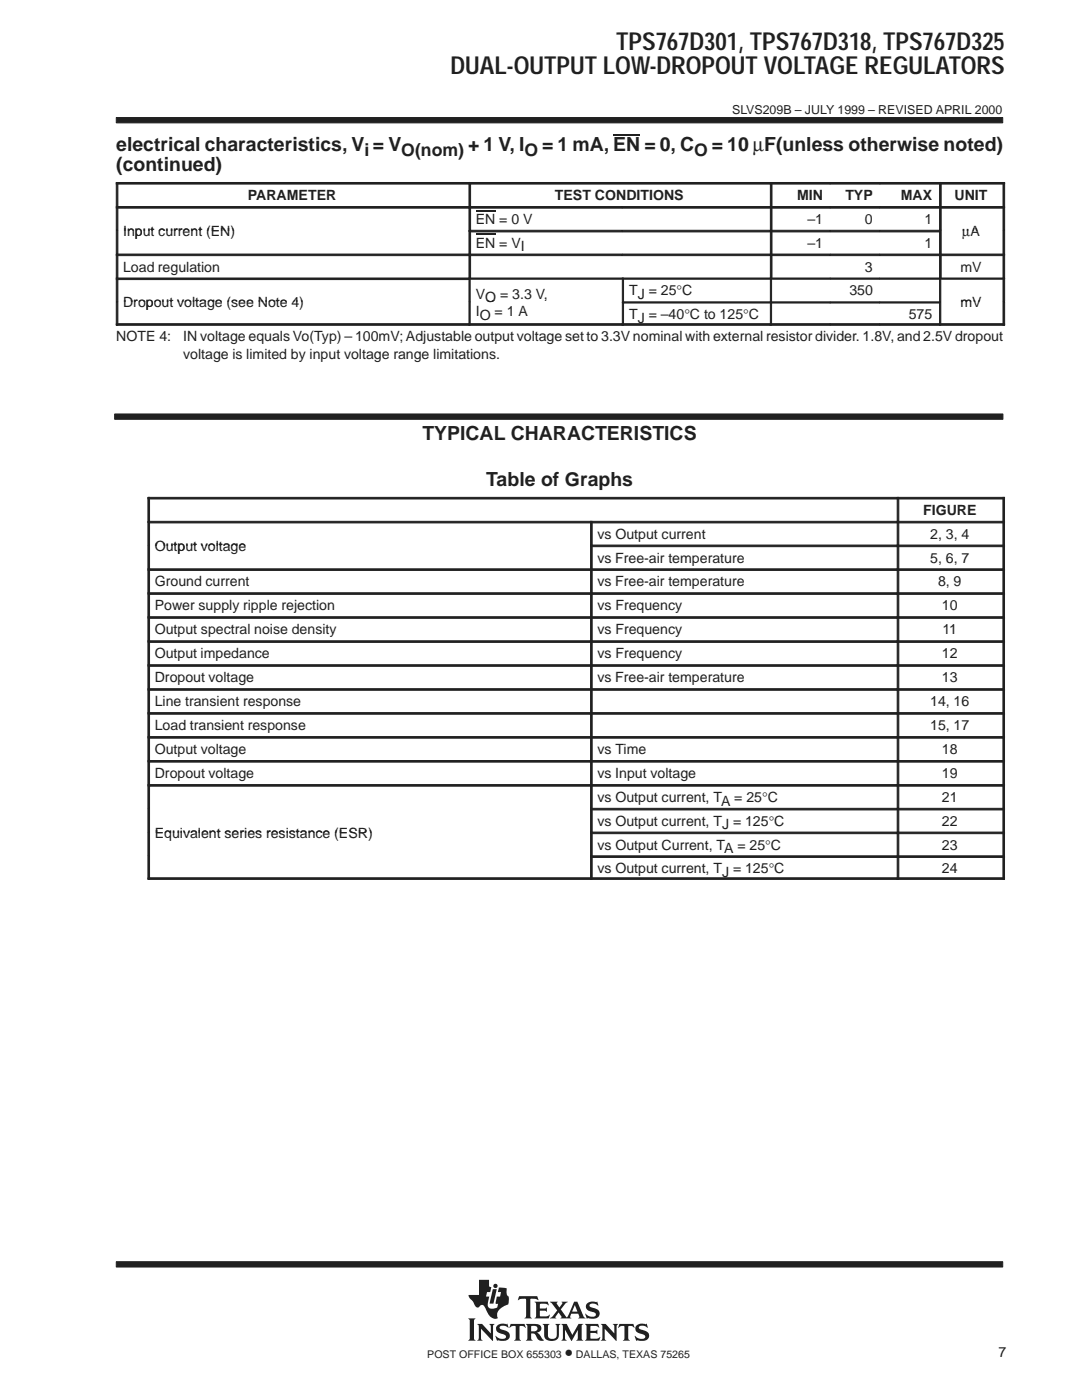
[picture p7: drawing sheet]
<svg xmlns="http://www.w3.org/2000/svg" width="216mm" height="279mm" viewBox="0 0 216 279" stroke-linecap="round" stroke-linejoin="round" font-family="sans-serif">
<g fill="#231f20" stroke="#231f20" stroke-width=".2">
<path d="M23.2 23.5h176.9v1h-176.9z" fill-rule="evenodd"/>
<path d="M23.2 251.8h176.9v1.1h-176.9z" fill-rule="evenodd"/>
</g>
<g fill="#231f20">
<path d="M98.3 257.3h.8l-.6 2.9h-.8z"/>
<path d="M104.9 264.2h1.9a.9 .9 0 0 1 1 .4 .9 .9 0 0 1 0 1.1l-.7 .2 .5 .4 .9 1.2a1.2 1.2 0 0 1-1.6-1l-.3-.3-.6-.1v1l.3 .5h-1.4l.3-.6v-2.3z" fill-rule="evenodd"/>
<path d="M109.7 259.8h1.6l-.2 .3 .5 .8 .6-.8-.1-.3h1.2l-.4 .3-1 1.2 1.2 1.6 1.5-3.1h.6l1.2 2.9 .4 .4-1.4-.1a.22 .22 0 0 0 .2-.1 .22 .22 0 0 0 0-.3l-.2-.4h-1.4l-.2 .7 .2 .2h-2.2l.2-.3-.5-.9-.7 .9 .2 .3h-1.3l.6-.4 .9-1.2z" fill-rule="evenodd"/>
<path d="M127 264.6a1.74 1.74 0 0 1 1.6-.4l.3 .1 .1-.1 .3 .8h-.1a1.2 1.2 0 0 0-1.7-.1 1.47 1.47 0 0 0 1.3 .7 1.03 1.03 0 0 1 .7 1.2 1.03 1.03 0 0 1-1.2 .8l-1.1-.1-.2 .1-.4-1 .9 .5 .9 .1a.45 .45 0 0 0 .4-.6 .45 .45 0 0 0-.6-.3l-.2-.1a1.11 1.11 0 0 1-1.2-1.4z" fill-rule="evenodd"/>
<path d="M123.6 264.2h2.8l.2 .8-.6-.4h-.5l-.1 .2v2.4l.3 .4h-1.4l.3-.4v-2.4l-.1-.2h-.5l-.7 .4z" fill-rule="evenodd"/>
<path d="M116.7 264.2h2.6l.2 .8-.6-.4-1.1 .1v.9h1.1l.3-.2v.9l-.4-.3h-1v1.1l1.3 .1 .7-.4-.3 .8h-2.8l.3-.4v-2.6z" fill-rule="evenodd"/>
<path d="M119.9 264.2h1l1.7 1.9v-1.5l-.3-.4h1l-.3 .4v3l-2.3-2.4v2l.3 .4h-1.1l.3-.4v-2.6z" fill-rule="evenodd"/>
<path d="M112 264.2h1.1l1.1 2.2 1.2-2.2h1l-.3 .4v2.6l.3 .4h-1.4l.3-.4v-1.8l-1.3 2.2-1.3-2.2v1.7l.4 .5h-1.1l.3-.6v-2.3z" fill-rule="evenodd"/>
<path d="M99.2 264.6a1.71 1.71 0 0 1 1.7-.4l.2 .1 .1-.1 .3 .8-.6-.3-.8-.1a.41 .41 0 0 0-.4 .5 .41 .41 0 0 0 .5 .3 1.29 1.29 0 0 1 1.5 1.4 1.08 1.08 0 0 1-1.2 .8l-1.1-.1-.2 .1-.4-1 .8 .5 .5 .1 .6-.1 .3-.2a.72 .72 0 0 0-.9-.7 .99 .99 0 0 1-1-.5 .99 .99 0 0 1 .1-1.1z" fill-rule="evenodd"/>
<path d="M101.9 264.2h2.8l.2 .8-.7-.4h-.4l-.1 .2v2.4l.3 .4h-1.4l.3-.4v-2.4l-.1-.2h-.5l-.7 .4z" fill-rule="evenodd"/>
<path d="M108.3 264.2h1.3l-.3 .4v2a.65 .65 0 0 0 .7 .6h.6l.4-.4 .1-2.1-.3-.5h1l-.3 .4v1.8a1.54 1.54 0 0 1-2.4 1l-.5-.7v-2.1z" fill-rule="evenodd"/>
<path d="M95.2 264.2h1l1.7 1.9v-1.5l-.3-.4h1.1l-.3 .4v3l-2.4-2.4v2l.3 .4h-1.1l.3-.6v-2.3z" fill-rule="evenodd"/>
<path d="M93.4 263.1h1.5l-.3 .4v3.7l.3 .4h-1.5l.3-.4v-3.7z" fill-rule="evenodd"/>
<path d="M103.6 258.7h3.6l.2 .8-.4-.3-1.2 .1v3.5l.3 .3h-1.4l.2-.2 .1-.3v-3.2l-.1-.2h-.8l-.7 .3z" fill-rule="evenodd"/>
<path d="M106.7 259.8h2.6l.1 .7-.5-.3-1.2 .1v.8h1.1l.3-.2v.9l-.4-.2h-1v1l.2 .1h1.2l.5-.3h.1l-.2 .7h-2.8l.3-.5v-2.3z" fill-rule="evenodd"/>
<path d="M117.1 260.2a2.08 2.08 0 0 1 1.9-.3l.2-.2 .1 .9a1.22 1.22 0 0 0-1.7-.1 .82 .82 0 0 0 .9 .6 1.06 1.06 0 0 1 1.2 1.1 1.06 1.06 0 0 1-1.2 1l-1.2-.1-.2 .1-.3-1 .8 .5 .8 .1a.46 .46 0 0 0 .5-.5 .46 .46 0 0 0-.5-.4l-.2-.1a1.11 1.11 0 0 1-1.2-1.5z" fill-rule="evenodd"/>
<path d="M95.6 255.4h2v1.3l.4 .2-.2 1h-.6l-.2 .9h.6l-.3 1.2 .1 .7a.9 .9 0 0 0 1.2 .4l.6-.1 .2-.8-.5-.1 .2-1.3h.7l.2-.9h-.7l.3-1 1.5 .2v1.1l.2 .4 .2 .2v.7a.81 .81 0 0 1-.6 1 2.73 2.73 0 0 0-1.7 1.7l.1 .9h-.1a1.81 1.81 0 0 1-2.1-1.5l-.3-.6a.7 .7 0 0 0-.6-.6 .7 .7 0 0 0-.7 .5 1.12 1.12 0 0 1-1.1-1l-.7-.8-.2-.7h2.1z" fill-rule="evenodd"/>
<circle cx="98.9" cy="256.6" r=".43"/>
</g>
<g fill="#fff">
<path d="M114.7 260.4l.5 1.4h-1z"/>
<path d="M106 264.7l.6-.1a.56 .56 0 0 1 .6 .5 .56 .56 0 0 1-.6 .6h-.6z" fill-rule="evenodd"/>
</g>
<path d="M122.4 26.9h5.4" fill="none" stroke="#231f20" stroke-width=".24"/>
<g fill="#231f20" stroke="#231f20" stroke-width=".2">
<path d="M23.2 36.4h.3v4.8h-.3z" fill-rule="evenodd"/>
<path d="M23.2 36.4h70.4v.3h-70.4z" fill-rule="evenodd"/>
<path d="M93.6 36.4h.3v4.8h-.3z" fill-rule="evenodd"/>
<path d="M93.6 36.4h60.1v.3h-60.1z" fill-rule="evenodd"/>
<path d="M153.7 36.4h.3v4.8h-.3z" fill-rule="evenodd"/>
<path d="M153.7 36.4h12v.3h-12z" fill-rule="evenodd"/>
<path d="M165.7 36.4h9.8v.3h-9.8z" fill-rule="evenodd"/>
<path d="M175.5 36.4h12v.3h-12z" fill-rule="evenodd"/>
<path d="M187.5 36.4h.3v4.8h-.3z" fill-rule="evenodd"/>
<path d="M200.1 36.4h.4v4.8h-.4z" fill-rule="evenodd"/>
<path d="M187.5 36.4h13v.3h-13z" fill-rule="evenodd"/>
<path d="M23.2 41.2h.3v4.7h-.3z" fill-rule="evenodd"/>
<path d="M23.2 41.2h70.4v.3h-70.4z" fill-rule="evenodd"/>
<path d="M93.6 41.2h.3v4.7h-.3z" fill-rule="evenodd"/>
<path d="M93.6 41.2h30.6v.3h-30.6z" fill-rule="evenodd"/>
<path d="M124.2 41.2h29.5v.3h-29.5z" fill-rule="evenodd"/>
<path d="M153.7 41.2h.3v4.7h-.3z" fill-rule="evenodd"/>
<path d="M153.7 41.2h12v.3h-12z" fill-rule="evenodd"/>
<path d="M165.7 41.2h9.8v.3h-9.8z" fill-rule="evenodd"/>
<path d="M175.5 41.2h12v.3h-12z" fill-rule="evenodd"/>
<path d="M187.5 41.2h.3v4.7h-.3z" fill-rule="evenodd"/>
<path d="M200.1 41.2h.4v4.7h-.4z" fill-rule="evenodd"/>
<path d="M187.5 41.2h13v.3h-13z" fill-rule="evenodd"/>
<path d="M23.2 46h.3v4.7h-.3z" fill-rule="evenodd"/>
<path d="M93.6 46h.3v4.7h-.3z" fill-rule="evenodd"/>
<path d="M93.6 46h30.6v.3h-30.6z" fill-rule="evenodd"/>
<path d="M124.2 46h29.5v.3h-29.5z" fill-rule="evenodd"/>
<path d="M153.7 46h.3v4.7h-.3z" fill-rule="evenodd"/>
<path d="M153.7 46h12v.3h-12z" fill-rule="evenodd"/>
<path d="M165.7 46h9.8v.3h-9.8z" fill-rule="evenodd"/>
<path d="M175.5 46h12v.3h-12z" fill-rule="evenodd"/>
<path d="M187.5 46h.3v4.7h-.3z" fill-rule="evenodd"/>
<path d="M200.1 46h.4v4.7h-.4z" fill-rule="evenodd"/>
<path d="M23.2 50.7h.3v4.8h-.3z" fill-rule="evenodd"/>
<path d="M23.2 50.7h70.4v.3h-70.4z" fill-rule="evenodd"/>
<path d="M93.6 50.7h.3v4.8h-.3z" fill-rule="evenodd"/>
<path d="M93.6 50.7h30.6v.3h-30.6z" fill-rule="evenodd"/>
<path d="M124.2 50.7h29.5v.3h-29.5z" fill-rule="evenodd"/>
<path d="M153.7 50.7h.3v4.8h-.3z" fill-rule="evenodd"/>
<path d="M153.7 50.7h12v.3h-12z" fill-rule="evenodd"/>
<path d="M165.7 50.7h9.8v.3h-9.8z" fill-rule="evenodd"/>
<path d="M175.5 50.7h12v.3h-12z" fill-rule="evenodd"/>
<path d="M187.5 50.7h.3v4.8h-.3z" fill-rule="evenodd"/>
<path d="M200.1 50.7h.4v4.8h-.4z" fill-rule="evenodd"/>
<path d="M187.5 50.7h13v.3h-13z" fill-rule="evenodd"/>
<path d="M23.2 55.5h.3v4.7h-.3z" fill-rule="evenodd"/>
<path d="M23.2 55.5h70.4v.3h-70.4z" fill-rule="evenodd"/>
<path d="M93.6 55.5h.2v4.7h-.2z" fill-rule="evenodd"/>
<path d="M93.6 55.5h30.6v.2h-30.6z" fill-rule="evenodd"/>
<path d="M124.2 55.5h.2v4.7h-.2z" fill-rule="evenodd"/>
<path d="M124.2 55.5h29.5v.2h-29.5z" fill-rule="evenodd"/>
<path d="M153.7 55.5h.3v4.7h-.3z" fill-rule="evenodd"/>
<path d="M153.7 55.5h12v.2h-12z" fill-rule="evenodd"/>
<path d="M165.7 55.5h9.8v.2h-9.8z" fill-rule="evenodd"/>
<path d="M175.5 55.5h12v.2h-12z" fill-rule="evenodd"/>
<path d="M187.5 55.5h.2v4.7h-.2z" fill-rule="evenodd"/>
<path d="M200.1 55.5h.4v4.7h-.4z" fill-rule="evenodd"/>
<path d="M187.5 55.5h13v.2h-13z" fill-rule="evenodd"/>
<path d="M23.2 60.2h.3v4.7h-.3z" fill-rule="evenodd"/>
<path d="M23.2 64.6h70.4v.3h-70.4z" fill-rule="evenodd"/>
<path d="M93.6 60.2h.2v4.7h-.2z" fill-rule="evenodd"/>
<path d="M93.6 64.6h30.6v.3h-30.6z" fill-rule="evenodd"/>
<path d="M124.2 60.2h.2v4.7h-.2z" fill-rule="evenodd"/>
<path d="M124.2 60.2h29.5v.3h-29.5z" fill-rule="evenodd"/>
<path d="M124.2 64.6h29.5v.3h-29.5z" fill-rule="evenodd"/>
<path d="M153.7 60.2h.3v4.7h-.3z" fill-rule="evenodd"/>
<path d="M153.7 60.2h12v.3h-12z" fill-rule="evenodd"/>
<path d="M153.7 64.6h12v.3h-12z" fill-rule="evenodd"/>
<path d="M165.7 60.2h9.8v.3h-9.8z" fill-rule="evenodd"/>
<path d="M165.7 64.6h9.8v.3h-9.8z" fill-rule="evenodd"/>
<path d="M175.5 60.2h12v.3h-12z" fill-rule="evenodd"/>
<path d="M175.5 64.6h12v.3h-12z" fill-rule="evenodd"/>
<path d="M187.5 60.2h.2v4.7h-.2z" fill-rule="evenodd"/>
<path d="M200.1 60.2h.4v4.7h-.4z" fill-rule="evenodd"/>
<path d="M187.5 64.6h13v.3h-13z" fill-rule="evenodd"/>
<path d="M22.9 82.6h177.2v1.1h-177.2z" fill-rule="evenodd"/>
<path d="M29.5 99.3h.3v4.7h-.3z" fill-rule="evenodd"/>
<path d="M29.5 99.3h149.5v.3h-149.5z" fill-rule="evenodd"/>
<path d="M179 99.3h.3v4.7h-.3z" fill-rule="evenodd"/>
<path d="M200.1 99.3h.3v4.7h-.3z" fill-rule="evenodd"/>
<path d="M179 99.3h21.4v.3h-21.4z" fill-rule="evenodd"/>
<path d="M29.5 104h.3v4.8h-.3z" fill-rule="evenodd"/>
<path d="M29.5 104h88.3v.4h-88.3z" fill-rule="evenodd"/>
<path d="M117.8 104h.4v4.8h-.4z" fill-rule="evenodd"/>
<path d="M117.8 104h61.2v.4h-61.2z" fill-rule="evenodd"/>
<path d="M179 104h.3v4.8h-.3z" fill-rule="evenodd"/>
<path d="M200.1 104h.3v4.8h-.3z" fill-rule="evenodd"/>
<path d="M179 104h21.4v.4h-21.4z" fill-rule="evenodd"/>
<path d="M29.5 108.8h.3v4.7h-.3z" fill-rule="evenodd"/>
<path d="M117.8 108.8h.4v4.7h-.4z" fill-rule="evenodd"/>
<path d="M117.8 108.8h61.2v.3h-61.2z" fill-rule="evenodd"/>
<path d="M179 108.8h.3v4.7h-.3z" fill-rule="evenodd"/>
<path d="M200.1 108.8h.3v4.7h-.3z" fill-rule="evenodd"/>
<path d="M179 108.8h21.4v.3h-21.4z" fill-rule="evenodd"/>
<path d="M29.5 113.5h.3v4.8h-.3z" fill-rule="evenodd"/>
<path d="M29.5 113.5h88.3v.3h-88.3z" fill-rule="evenodd"/>
<path d="M117.8 113.5h.4v4.8h-.4z" fill-rule="evenodd"/>
<path d="M117.8 113.5h61.2v.3h-61.2z" fill-rule="evenodd"/>
<path d="M179 113.5h.3v4.8h-.3z" fill-rule="evenodd"/>
<path d="M200.1 113.5h.3v4.8h-.3z" fill-rule="evenodd"/>
<path d="M179 113.5h21.4v.3h-21.4z" fill-rule="evenodd"/>
<path d="M29.5 118.3h.3v4.8h-.3z" fill-rule="evenodd"/>
<path d="M29.5 118.3h88.3v.3h-88.3z" fill-rule="evenodd"/>
<path d="M117.8 118.3h.4v4.8h-.4z" fill-rule="evenodd"/>
<path d="M117.8 118.3h61.2v.3h-61.2z" fill-rule="evenodd"/>
<path d="M179 118.3h.3v4.8h-.3z" fill-rule="evenodd"/>
<path d="M200.1 118.3h.3v4.8h-.3z" fill-rule="evenodd"/>
<path d="M179 118.3h21.4v.3h-21.4z" fill-rule="evenodd"/>
<path d="M29.5 123.1h.3v4.8h-.3z" fill-rule="evenodd"/>
<path d="M29.5 123.1h88.3v.3h-88.3z" fill-rule="evenodd"/>
<path d="M117.8 123.1h.4v4.8h-.4z" fill-rule="evenodd"/>
<path d="M117.8 123.1h61.2v.3h-61.2z" fill-rule="evenodd"/>
<path d="M179 123.1h.3v4.8h-.3z" fill-rule="evenodd"/>
<path d="M200.1 123.1h.3v4.8h-.3z" fill-rule="evenodd"/>
<path d="M179 123.1h21.4v.3h-21.4z" fill-rule="evenodd"/>
<path d="M29.5 127.9h.3v4.7h-.3z" fill-rule="evenodd"/>
<path d="M29.5 127.9h88.3v.3h-88.3z" fill-rule="evenodd"/>
<path d="M117.8 127.9h.4v4.7h-.4z" fill-rule="evenodd"/>
<path d="M117.8 127.9h61.2v.3h-61.2z" fill-rule="evenodd"/>
<path d="M179 127.9h.3v4.7h-.3z" fill-rule="evenodd"/>
<path d="M200.1 127.9h.3v4.7h-.3z" fill-rule="evenodd"/>
<path d="M179 127.9h21.4v.3h-21.4z" fill-rule="evenodd"/>
<path d="M29.5 132.7h.3v4.7h-.3z" fill-rule="evenodd"/>
<path d="M29.5 132.7h88.3v.3h-88.3z" fill-rule="evenodd"/>
<path d="M117.8 132.7h.4v4.7h-.4z" fill-rule="evenodd"/>
<path d="M117.8 132.7h61.2v.3h-61.2z" fill-rule="evenodd"/>
<path d="M179 132.7h.3v4.7h-.3z" fill-rule="evenodd"/>
<path d="M200.1 132.7h.3v4.7h-.3z" fill-rule="evenodd"/>
<path d="M179 132.7h21.4v.3h-21.4z" fill-rule="evenodd"/>
<path d="M29.5 137.4h.3v4.8h-.3z" fill-rule="evenodd"/>
<path d="M29.5 137.4h88.3v.4h-88.3z" fill-rule="evenodd"/>
<path d="M117.8 137.4h.4v4.8h-.4z" fill-rule="evenodd"/>
<path d="M117.8 137.4h61.2v.4h-61.2z" fill-rule="evenodd"/>
<path d="M179 137.4h.3v4.8h-.3z" fill-rule="evenodd"/>
<path d="M200.1 137.4h.3v4.8h-.3z" fill-rule="evenodd"/>
<path d="M179 137.4h21.4v.4h-21.4z" fill-rule="evenodd"/>
<path d="M29.5 142.2h.3v4.8h-.3z" fill-rule="evenodd"/>
<path d="M29.5 142.2h88.3v.3h-88.3z" fill-rule="evenodd"/>
<path d="M117.8 142.2h.4v4.8h-.4z" fill-rule="evenodd"/>
<path d="M117.8 142.2h61.2v.3h-61.2z" fill-rule="evenodd"/>
<path d="M179 142.2h.3v4.8h-.3z" fill-rule="evenodd"/>
<path d="M200.1 142.2h.3v4.8h-.3z" fill-rule="evenodd"/>
<path d="M179 142.2h21.4v.3h-21.4z" fill-rule="evenodd"/>
<path d="M29.5 147h.3v4.8h-.3z" fill-rule="evenodd"/>
<path d="M29.5 147h88.3v.3h-88.3z" fill-rule="evenodd"/>
<path d="M117.8 147h.4v4.8h-.4z" fill-rule="evenodd"/>
<path d="M117.8 147h61.2v.3h-61.2z" fill-rule="evenodd"/>
<path d="M179 147h.3v4.8h-.3z" fill-rule="evenodd"/>
<path d="M200.1 147h.3v4.8h-.3z" fill-rule="evenodd"/>
<path d="M179 147h21.4v.3h-21.4z" fill-rule="evenodd"/>
<path d="M29.5 151.8h.3v4.8h-.3z" fill-rule="evenodd"/>
<path d="M29.5 151.8h88.3v.3h-88.3z" fill-rule="evenodd"/>
<path d="M117.8 151.8h.4v4.8h-.4z" fill-rule="evenodd"/>
<path d="M117.8 151.8h61.2v.3h-61.2z" fill-rule="evenodd"/>
<path d="M179 151.8h.3v4.8h-.3z" fill-rule="evenodd"/>
<path d="M200.1 151.8h.3v4.8h-.3z" fill-rule="evenodd"/>
<path d="M179 151.8h21.4v.3h-21.4z" fill-rule="evenodd"/>
<path d="M29.5 156.6h.3v4.7h-.3z" fill-rule="evenodd"/>
<path d="M29.5 156.6h88.3v.3h-88.3z" fill-rule="evenodd"/>
<path d="M117.8 156.6h.4v4.7h-.4z" fill-rule="evenodd"/>
<path d="M117.8 156.6h61.2v.3h-61.2z" fill-rule="evenodd"/>
<path d="M179 156.6h.3v4.7h-.3z" fill-rule="evenodd"/>
<path d="M200.1 156.6h.3v4.7h-.3z" fill-rule="evenodd"/>
<path d="M179 156.6h21.4v.3h-21.4z" fill-rule="evenodd"/>
<path d="M29.5 161.3h.3v4.7h-.3z" fill-rule="evenodd"/>
<path d="M117.8 161.3h.4v4.7h-.4z" fill-rule="evenodd"/>
<path d="M117.8 161.3h61.2v.3h-61.2z" fill-rule="evenodd"/>
<path d="M179 161.3h.3v4.7h-.3z" fill-rule="evenodd"/>
<path d="M200.1 161.3h.3v4.7h-.3z" fill-rule="evenodd"/>
<path d="M179 161.3h21.4v.3h-21.4z" fill-rule="evenodd"/>
<path d="M29.5 166.1h.3v4.7h-.3z" fill-rule="evenodd"/>
<path d="M117.8 166.1h.4v4.7h-.4z" fill-rule="evenodd"/>
<path d="M117.8 166.1h61.2v.3h-61.2z" fill-rule="evenodd"/>
<path d="M179 166.1h.3v4.7h-.3z" fill-rule="evenodd"/>
<path d="M200.1 166.1h.3v4.7h-.3z" fill-rule="evenodd"/>
<path d="M179 166.1h21.4v.3h-21.4z" fill-rule="evenodd"/>
<path d="M29.5 170.8h.3v4.7h-.3z" fill-rule="evenodd"/>
<path d="M29.5 175.2h88.3v.3h-88.3z" fill-rule="evenodd"/>
<path d="M117.8 170.8h.4v4.7h-.4z" fill-rule="evenodd"/>
<path d="M117.8 170.8h61.2v.3h-61.2z" fill-rule="evenodd"/>
<path d="M117.8 175.2h61.2v.3h-61.2z" fill-rule="evenodd"/>
<path d="M179 170.8h.3v4.7h-.3z" fill-rule="evenodd"/>
<path d="M200.1 170.8h.3v4.7h-.3z" fill-rule="evenodd"/>
<path d="M179 170.8h21.4v.3h-21.4z" fill-rule="evenodd"/>
<path d="M179 175.2h21.4v.3h-21.4z" fill-rule="evenodd"/>
</g>
<path d="M94.9 42h4M94.9 46.8h4" fill="none" stroke="#231f20" stroke-width=".36"/>
<g font-size="4.9" fill="#231f20">
<text x="123" y="9.9">TPS767D301, TPS767D318, TPS767D325</text>
<text x="89.9" y="14.8">DUAL-OUTPUT LOW-DROPOUT VOLTAGE REGULATORS</text>
</g>
<g font-size="3.9" fill="#231f20">
<text x="23.2" y="34.1">(continued)</text>
<text x="23.2" y="30.2">electrical characteristics, V</text>
<text x="84.3" y="87.9">TYPICAL CHARACTERISTICS</text>
<text x="97" y="97">Table of Graphs</text>
</g>
<g font-size="3.5" fill="#231f20">
<text x="72.7" y="31.2">i = VO(nom) + 1 V, IO = 1 mA, EN = 0, CO = 10 µF(unless otherwise noted)</text>
<text x="112.7" y="271">•</text>
</g>
<g font-size="2.8" fill="#231f20">
<text x="49.4" y="39.9">PARAMETER</text>
<text x="110.7" y="39.9">TEST CONDITIONS</text>
<text x="159.1" y="39.9">MIN</text>
<text x="168.7" y="39.9">TYP</text>
<text x="179.8" y="39.9">MAX</text>
<text x="190.5" y="39.9">UNIT</text>
<text x="24.6" y="47.1">Input current (EN)</text>
<text x="94.9" y="44.7">EN = 0 V</text>
<text x="161.1" y="44.7">–1</text>
<text x="172.6" y="44.7">0</text>
<text x="184.5" y="44.7">1</text>
<text x="192" y="47.1">µA</text>
<text x="94.9" y="49.4">EN = VI</text>
<text x="161.1" y="49.4">–1</text>
<text x="184.5" y="49.4">1</text>
<text x="24.6" y="54.2">Load regulation</text>
<text x="94.9" y="59.6">VO = 3.3 V,,</text>
<text x="125.5" y="59">TJ = 25°C</text>
<text x="169.5" y="59">350</text>
<text x="172.6" y="54.2">3</text>
<text x="191.6" y="54.2">mV</text>
<text x="24.6" y="61.3">Dropout voltage (see Note 4)</text>
<text x="94.9" y="63.2">IO = 1 A</text>
<text x="96.8" y="60.3">O</text>
<text x="125.5" y="63.7">TJ = –40°C to 125°C</text>
<text x="181.3" y="63.7">575</text>
<text x="191.6" y="61.3">mV</text>
<text x="23.2" y="68.1">NOTE 4:</text>
<text x="36.6" y="71.6">voltage is limited by input voltage range limitations.</text>
<text x="36.6" y="68.1">IN voltage equals Vo(Typ) – 100mV; Adjustable output voltage set to 3.3V nominal with external resistor divider. 1.8V, and 2.5V dropout</text>
<text x="119.2" y="107.5">vs Output current</text>
<text x="184.2" y="102.8">FIGURE</text>
<text x="185.6" y="107.5">2, 3, 4</text>
<text x="30.9" y="109.9">Output voltage</text>
<text x="119.2" y="112.3">vs Free-air temperature</text>
<text x="185.6" y="112.3">5, 6, 7</text>
<text x="30.9" y="117">Ground current</text>
<text x="119.2" y="117">vs Free-air temperature</text>
<text x="187.2" y="117">8, 9</text>
<text x="30.9" y="121.8">Power supply ripple rejection</text>
<text x="119.2" y="121.8">vs Frequency</text>
<text x="188" y="121.8">10</text>
<text x="30.9" y="126.6">Output spectral noise density</text>
<text x="30.9" y="131.4">Output impedance</text>
<text x="119.2" y="126.6">vs Frequency</text>
<text x="119.2" y="131.4">vs Frequency</text>
<text x="188" y="131.4">12</text>
<text x="188.1" y="126.6">11</text>
<text x="30.9" y="136.2">Dropout voltage</text>
<text x="119.2" y="136.2">vs Free-air temperature</text>
<text x="188" y="136.2">13</text>
<text x="30.9" y="141">Line transient response</text>
<text x="185.6" y="141">14, 16</text>
<text x="30.9" y="145.7">Load transient response</text>
<text x="185.6" y="145.7">15, 17</text>
<text x="30.9" y="150.5">Output voltage</text>
<text x="30.9" y="155.3">Dropout voltage</text>
<text x="119.2" y="150.5">vs Time</text>
<text x="119.2" y="155.3">vs Input voltage</text>
<text x="188" y="150.5">18</text>
<text x="188" y="155.3">19</text>
<text x="119.2" y="160.1">vs Output current, TA = 25°C</text>
<text x="188" y="160.1">21</text>
<text x="30.9" y="167.2">Equivalent series resistance (ESR)</text>
<text x="119.2" y="164.8">vs Output current, TJ = 125°C</text>
<text x="188" y="164.8">22</text>
<text x="119.2" y="169.5">vs Output Current, TA = 25°C</text>
<text x="188" y="169.5">23</text>
<text x="119.2" y="174.3">vs Output current, TJ = 125°C</text>
<text x="188" y="174.3">24</text>
<text x="199.2" y="270.8">7</text>
</g>
<text font-size="2.5" fill="#231f20" x="146.1" y="22.7">SLVS209B – JULY 1999 – REVISED APRIL 2000</text>
<g font-size="2.1" fill="#231f20">
<text x="85.3" y="271">POST OFFICE BOX 655303</text>
<text x="114.9" y="271">DALLAS, TEXAS 75265</text>
</g>
</svg>
